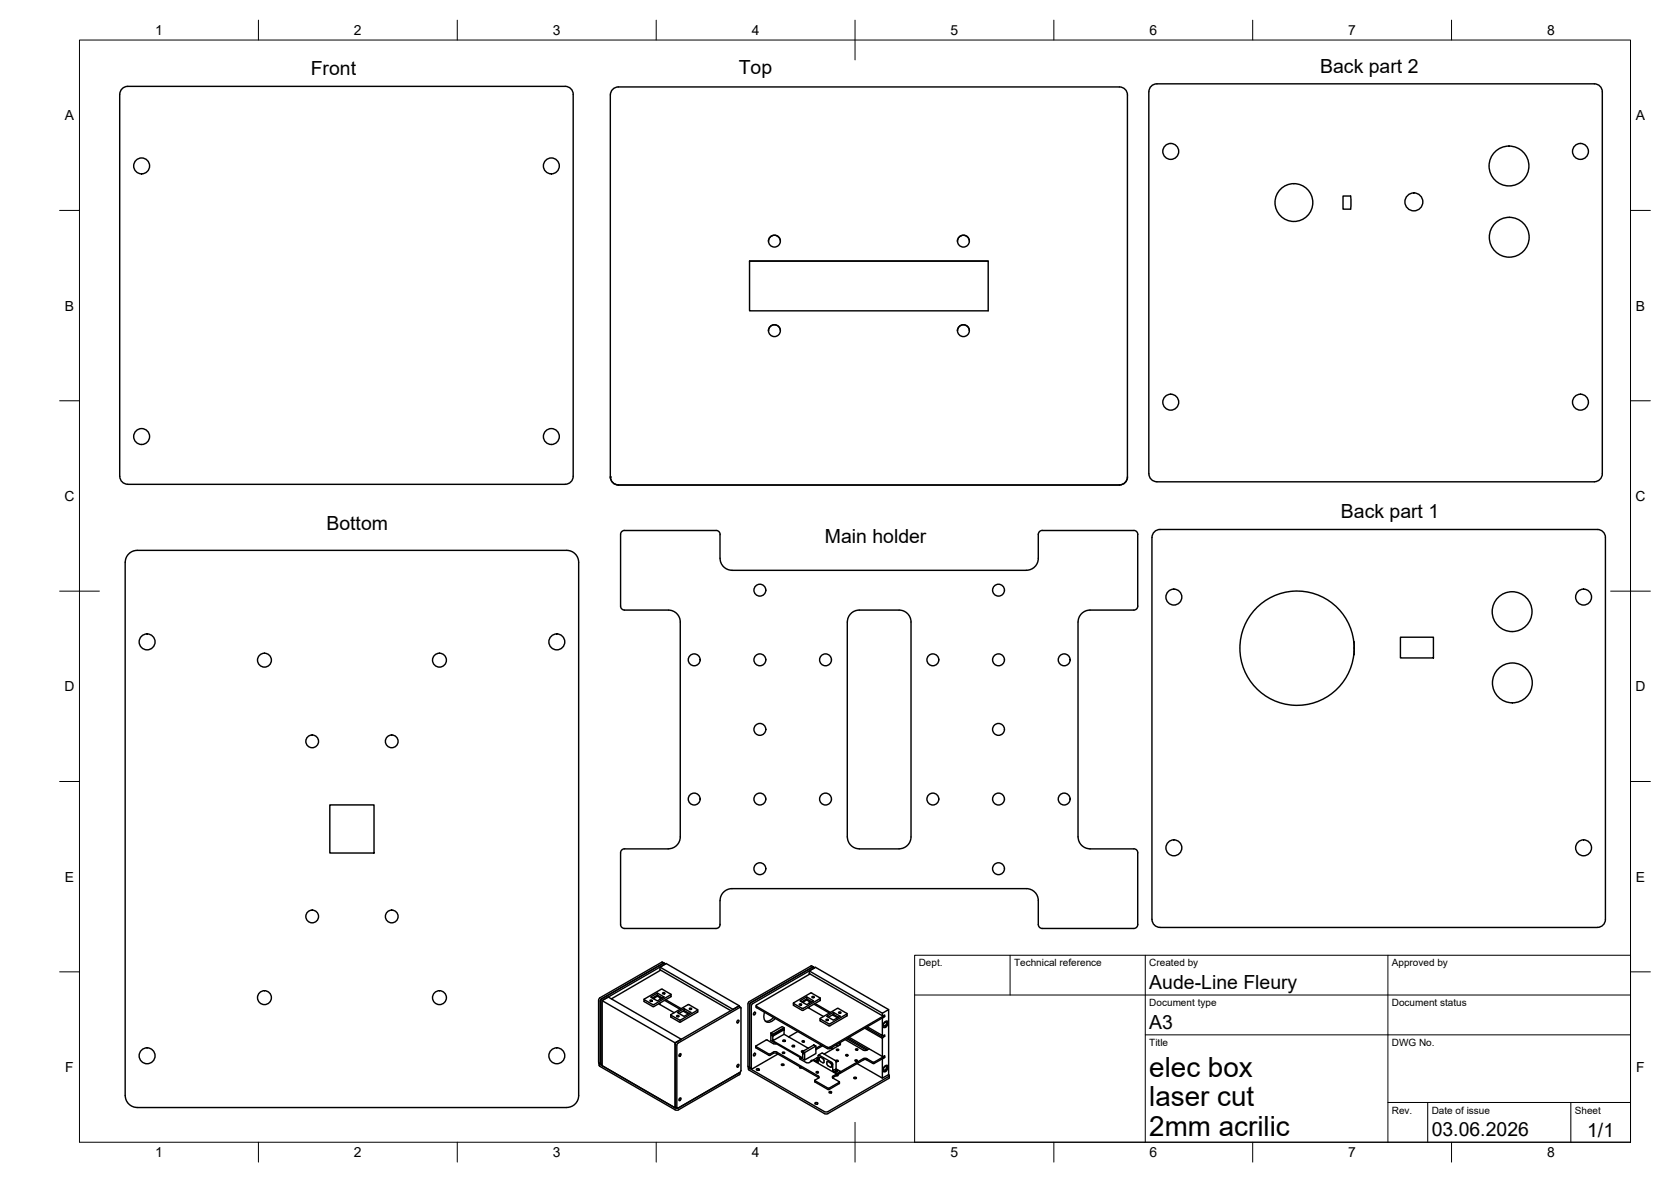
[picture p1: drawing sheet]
<svg xmlns="http://www.w3.org/2000/svg" width="420mm" height="297mm" viewBox="0 0 420 297" stroke-linecap="round" stroke-linejoin="round" font-family="sans-serif">
<!-- layer: Visible -->
<g fill="none" stroke="#000" stroke-width=".36">
<path d="M30.7 22.3l.9-.5 .5-.1h110a2 2 0 0 1 2 2v96a2 2 0 0 1-2 2h-110a2.04 2.04 0 0 1-2-2v-96l.1-.5zM153.5 23.9v96M153.5 23.9a2 2 0 0 1 2-2h126a2 2 0 0 1 2 2M283.5 23.9v96a2.04 2.04 0 0 1-2 2h-126a2 2 0 0 1-2-2M288.9 23.1v96M288.9 23.1a2 2 0 0 1 2-2h110a2 2 0 0 1 2 2v96a2 2 0 0 1-2 2h-110a2.04 2.04 0 0 1-2-2M339.6 49.3h-1.9v3.3h1.9M339.6 49.3v3.3M188.5 65.6h60v12.5h-60zM188.5 65.6h60M193.2 60.6a1.49 1.49 0 0 1 1.5-1.5 1.49 1.49 0 0 1 1.5 1.5M240.7 60.6a1.49 1.49 0 0 1 1.5-1.5 1.49 1.49 0 0 1 1.5 1.5"/>
<path d="M193.2 83.1a1.49 1.49 0 0 1 1.5-1.5 1.49 1.49 0 0 1 1.5 1.5M240.7 83.1a1.49 1.49 0 0 1 1.5-1.5 1.49 1.49 0 0 1 1.5 1.5M156 134.3v18a1.01 1.01 0 0 0 1 1h11.1a2.99 2.99 0 0 1 2.9 3v54a2.99 2.99 0 0 1-2.9 3M157 133.3h23M157 133.3a1.01 1.01 0 0 0-1 1M180.1 133.3a1.01 1.01 0 0 1 1 1M181 134.3l.1 6a2.99 2.99 0 0 0 3 3h74M261.1 134.3v6a2.99 2.99 0 0 1-3 3M262.1 133.3h23M262.1 133.3a1.01 1.01 0 0 0-1 1M285.1 133.3a1.01 1.01 0 0 1 1 1M286.1 134.3v18a1.01 1.01 0 0 1-1 1h-11a2.99 2.99 0 0 0-3 3v54a3 3 0 0 0 3 3"/>
<path d="M340.4 161.3v3.3M340.4 161.2v3.3M340.4 161.2a14.4 14.4 0 0 0-21.9-10.5 14.4 14.4 0 0 0 0 24.3 14.4 14.4 0 0 0 21.9-10.5M352.1 160.1h8.3v5.2h-8.3zM82.9 202.3h11.1v12.1h-11.1zM157 213.3h11M157 213.3a1.01 1.01 0 0 0-1 1v18a1.01 1.01 0 0 0 1 1h23.1a.97 .97 0 0 0 .9-1l.1-6a2.99 2.99 0 0 1 3-3h74M216 213.3h10.1M226.1 213.3a2.99 2.99 0 0 0 3-3v-54a2.99 2.99 0 0 0-3-3h-10.1a2.99 2.99 0 0 0-2.9 3l-.1 54a3 3 0 0 0 3.1 3M274.1 213.3h11M285.1 213.3a.97 .97 0 0 1 1 1v18a1.01 1.01 0 0 1-1 1h-23a1.01 1.01 0 0 1-1-1v-6a2.99 2.99 0 0 0-3-3M291.7 233.1h110"/>
<path d="M291.7 233.1a2 2 0 0 1-2-2l-.1-96a2.04 2.04 0 0 1 2.1-2h110a2 2 0 0 1 2 2v96a2 2 0 0 1-2 2M150.5 251.3v15.7M150.9 251.5v15.7M151.2 251l-.2 .5M151.4 251.8v15.7M151.4 251.4l18.4 10.7M161.9 251.1l.1 .6 2.1 1.2h.3M163.5 251.4l.5 .1-.4 .2-.2-.2zM164.4 252.4l-.3 .1-2.2-1.4 4.5-2.5 2.3 1.3-4.3 2.6M164.6 250.7l-.2 .3M165.3 249.6l-1.7 1 1.7 .9 1.7-.9-1.7-1v.7l-1 .6M165.3 250.3l1 .6"/>
<path d="M165.6 252.3l3.9 2.2M165.9 243l18.4 10.7 1.6-.9v.1M165.9 250.7v.5M165.9 252.1v.3M166.1 243.8l-12.4 7.2M166.6 250.8l-1.3-.7-1.3 .7M166.6 241.8l.7 .4M166.6 241.8l-15.8 9-.3 .5M166.7 249.5l.5 .1-.4 .2-.2-.2zM166.8 242.1l-15.6 8.9M167 242l-.2 .1M167.1 251.4l3.9 2.2"/>
<path d="M167.2 242.3l-15.5 9M167.4 251.2l3.9 2.3M168.7 249.9v.5M168.7 250.4l-4.3 2.5M170.2 255.2l.5 .2-.4 .1-.2-.1zM170.7 254.7l1.3-.8 1.3 .8M171.8 254.1l1.2 .7M172 253.5l-1.7 .9 1.7 1 1.7-1-1.7-.9v.4M173 252.5l-4.3 2.5v.1M173.2 252.5l2.3 1.3-4.5 2.6-2.3-1.3M173.3 252.5h-.3M173.4 253.4l.5 .1-.4 .2-.2-.2z"/>
<path d="M175.4 254.4l-4.4 2.5-2.3-1.3v-.6M175.4 253.8v.6M185.4 256.5l.3-.2 .1 .2-.4 .6-.1-.2zM185.6 252.9l-15.6 9M185.6 252.9l.6 .2M185.9 252.8l-18.4-10.7-1.6 .9v.7l17.9 10.3M186 253.2l-15.7 9.1-.1 .3v15.7M186 253.2l.3 .1v15.7l-.3 1-15.4 8.9h-.8l-19-10.9M188.5 252.5l.1 15.8M188.9 252.7v15.7M189.6 254.5l.2-.1 .2 .2-.4 .5-.2-.2zM190.1 252.7l.1 .5 17.9 10.3h.5"/>
<path d="M192.2 254.4l-.1 .5a1.41 1.41 0 0 0 .6 1.9 1.41 1.41 0 0 0 1.8-.5l.4-.4M193.8 259.6v1.9l8.5 4.9M194.3 259.9v.2M194.5 255.7l-.4 .4a1.91 1.91 0 0 1-1.6 .5M197.1 258.8l-.2-.2-2.8 1.7v-.3l.2 .1 2.8-1.6v-.2l-2.8 1.6-.5-.3M197.1 258.3l-.4-.3-2.9 1.6M197.1 259.9l6.1 3.5M199.5 252.1l.1 .6M199.6 252.7l2.1 1.2M200.6 259.2l-2.3 1.4M201 252.3l.6 .1-.4 .2-.2-.2zM202.2 251.7l-.2 .3"/>
<path d="M202.8 250.5l-1.7 1 1.7 1 1.7-1-1.7-1v.8l-1 .6M202.8 251.3l1.1 .6M203.2 253.2l3.9 2.2M203.5 251.7v.4M203.5 253v.4M203.5 244l18.4 10.6M203.7 244.8l-13.5 7.8-.1 .2 18 10.4h.5M204.1 249.6l2.1 1.2M204.1 249.6h-.3l-4.3 2.5 2.3 1.3 4.4-2.5v-.1M204.1 251.7l-1.3-.7-1.2 .8M204.2 250.4l.5 .2-.3 .1-.3-.1zM204.5 243l-.6-.2-15.7 9.1-.1 .3v15.7l.5 .5"/>
<path d="M204.5 243l.4 .2M204.5 243l-15.7 9-.3 .5M204.6 252.3l3.9 2.3M204.8 243.3l-15.6 8.9-.3 .5M204.9 252.2l3.9 2.2M206.2 256v.5M206.2 256.5l.1 .1M206.2 250.9v.5l-4.2 2.5h-.3M206.3 255.9v.2M207.8 256.2l.5 .1-.4 .2-.2-.2zM208.3 255.6l1.2-.7 1.3 .7M209.3 255l1.3 .8"/>
<path d="M209.5 254.4l-1.6 1 1.6 1 1.8-1-1.8-1v.5M210.8 253.4l2.2 1.3-4.5 2.6-2.2-1.2M210.8 253.4h-.3l-4.2 2.5M210.9 254.3l.6 .2-.4 .1-.3-.1zM212.9 255.3l-4.4 2.5-2.2-1.2M213 254.7l-.1 .6M217.4 258.4l4.5 2.5v4.6M217.7 258.2l4.3 2.5M221.7 255.9l.2 4.3-3.8-2.2M221.9 256l.6-.5v-.4l-.6 .2v-.7l1.5-.9v16.4l-1.5 .8M222.2 255.3l.1-.1v.3M222.2 255.6l-13.6 7.9"/>
<path d="M222.2 255.3l-13.6 7.9M222.3 255.4l.2 .1M222.3 257.1l.4-.3 .2 .3-.2 .5-.4 .2-.2-.2zM222.4 256.9l.7-.3a1.04 1.04 0 0 1-.9 1.6 .9 .9 0 0 1 .2-1.3zM223 256.6a1.12 1.12 0 0 1-.9 1.6M223.4 253.7l-18.4-10.6-1.5 .9v.7l18.4 10.6M34.5 278.3h108M34.5 278.3a3 3 0 0 1-3-3v-134a2.99 2.99 0 0 1 3-3h108a2.99 2.99 0 0 1 3 3v134a2.99 2.99 0 0 1-3 3M150.5 267l.9 .6M150.6 267.2l.2 .7M150.6 267.2l.2 .3 19 10.9 .5 .1M151 267.2l.1 .2"/>
<path d="M151.4 267.8v-16.4l1.5-.8 18.4 10.6-1.5 .9v16.3l.1-.1M170 261.9l-.2 .5v15.7l.5 .4M170.8 264.9l.3-.1 .1 .2-.4 .5-.1-.2zM170.8 276l.3-.1 .1 .2-.4 .5-.1-.2zM185.4 267.6l.3-.1 .1 .2-.4 .5-.1-.2zM186 269.5l-15.5 9-.3-.2M188.2 268.2l.1 .7 19 11h.9M188.2 268.1l.1 .3 19 10.9h.9M188.6 268.4l.4 .2M189.6 264.8l.2-.1 .2 .2-.4 .5-.2-.2zM190 262.9l.1 .4 3.2 1.9 1.2-.5M190.1 262.8v.2l3.2 1.9 1.2-.5"/>
<path d="M190.2 268.7l.5-.1 .2 .2-.4 .2zM194.1 260.3l.2 .1M194.3 260.4l2.8-1.6v1.1l-2.8 1.6zM194.3 261.5l7.5 4.4v-1.2M194.5 262.3l-1.7-1-2.7 1.6M194.5 262.3h.7M194.5 264.4h.8l10.5 6 .2 .4-1.1 .8M194.5 264.7h.8l10.5 6.1M195.6 264.9l-6.4 3.7-.3-.2M196.6 267.4h.3l.2 .2-.4 .2-.3-.2zM196.8 264.4l.5 .2-.4 .1-.2-.1zM196.9 261.6l.5 .1h-.5"/>
<path d="M196.9 264.7h.2M196.9 261.4l.3-.1 .3 .2-.4 .2-.3-.2zM199.2 263h.5M199.3 262.7h.3l.2 .2-.4 .2-.2-.2zM201.2 268.1l-.1 .3h.5M201.2 265.7l-.1 .2 .2 .3M201.3 266.2l1.7 .9 .5-.1 1.1-.6M201.5 265.9l-.3 .2M201.6 264.3h.2l-.2 .1M201.7 261.6l.6 .1-.4 .2-.2-.2zM201.8 264.2l2.8-1.6 .5 .3-2.8 1.6zM201.8 264.2l.3 .7-.3-.2 .3-.1"/>
<path d="M201.9 261.8h.2M202.1 264.1h-.6l.3 .3M204.4 266.5h-.4v.2M204.9 271.5v.4M204.9 277.2l.5-.1 .2 .2-.4 .2zM204.9 271.9l3.3 1.9M205.1 262.9v1.9l-2.8 1.6v-1.9M205.3 269.3l.5 .1-.4 .2-.2-.2zM205.4 269.6h.2M205.7 265.3v1.7l-1.1-.7v.3l5.9 3.4v-.2l-1.1-.7M205.7 265.8l-.2 .1M205.7 266l-.3-.2-.8 .5"/>
<path d="M205.7 266.2l-.4 .2 .4 .2M205.7 266.5h-.3M205.7 266.5l-.3 .1M205.8 270.8h.1M206 265.2l3.3 1.9 .1 2 .8-.5v-1.6M206 265.2l-.3 .1M206.3 266.7l.6 .4M206.3 265.7l.6 .3M206.3 265.7h-.3v.5l.3 .5M206.5 262.6l-1.4 .9M206.6 264.7l-.8 .5M206.7 264.7h.1"/>
<path d="M206.8 262.8l-1.7 1M206.8 264.7l3.2 1.8 .2 .5M207.1 266.2l-.2-.2 .3 .9M207.2 266.9l-.3 .2M207.9 266.9l.1 .8 .8 .5 .3-.2M207.9 266.9l.1-.2 .8 .4M208.2 273.8h.3M208.5 274.3h.4l.2 .2-.4 .2-.3-.2zM208.8 263.4l.5 .3M208.8 267.1l.3 .5M208.9 267.1l.1 .2M209.1 263.2l.5 .3"/>
<path d="M209.1 267.6v.4M209.5 270.8h-.2M210.1 269.2h.5M210.1 269l.3-.1 .3 .2-.5 .2-.2-.2zM210.2 262.6l.5 .3M210.2 268.6l1.2 .7-.9 .5M210.2 266.5l.6 .1-.4 .2-.3-.2zM210.3 266.8h.3M210.4 269.9l-.9 .5-.2 .4 1.8 1.1-2.6 1.6-3.6-1.9M210.4 263.7l.5 .1-.4 .2-.2-.2zM210.5 264h.2M210.7 270.1v.2h-.5"/>
<path d="M210.8 262.2l.5 .3M211.1 271.9l-.1 .4-2.5 1.5M211.1 262.1h.1M211.2 262.6l-4 2.3M211.2 262.1l.1 .1-.1 .4M211.4 269.3v.2l-.9 .5M212.5 261.2l4.6 2.7M212.7 265l.5 .2-.4 .1-.2-.1zM212.8 265.3h.2M212.9 261l5 2.9M213.2 260.9l5 2.9M213.5 260.7l8.5 4.9 .5-.3v.4l-.6 .5-.2-.1"/>
<path d="M214.8 270.7h.3l.2 .2-.4 .2-.2-.2zM215 266.4l.6 .1-.4 .2-.3-.2zM215.2 266.7h.2M215.2 263.6l.5 .1-.4 .2-.2-.2zM215.3 263.9h.2M217.1 266l-5.7 3.3M217.1 266.4l-7.7 4.4M217.1 266h.8l1.6 .9M217.1 266.3h.8l1.6 1M217.1 263.9h.8M218.5 263.6l-.6 .3M219.5 267.2h.3"/>
<path d="M219.5 266.9h.3M221.9 266.2v4.7l-6.4-3.6M221.9 260.2l.6-.1v.3l-.6 .5M222.1 260.2l.4 .2M222.3 268.2l.4-.2 .2 .2-.2 .5-.4 .2-.2-.2zM222.4 265.4l-.1 .4-2.5 1.5M222.4 265.6l.1 .1M222.4 265.4l-2.6 1.5M222.4 268l.7-.2a1.04 1.04 0 0 1-.9 1.5 .9 .9 0 0 1 .2-1.3zM223 267.7a1.12 1.12 0 0 1-.9 1.6M223.4 270.5l-15.2 8.9M223.4 271l-15.2 8.9"/>
<path d="M223.4 270l.2 .2-.2 .3M223.6 270.3v.5M223.6 270.8l-.2 .2"/>
<circle cx="294.4" cy="38.1" r="2"/>
<circle cx="397.4" cy="38.1" r="2"/>
<circle cx="35.6" cy="41.7" r="2"/>
<circle cx="138.6" cy="41.7" r="2"/>
<circle cx="325.3" cy="50.9" r="4.8"/>
<circle cx="355.5" cy="50.7" r="2.25"/>
<circle cx="379.4" cy="41.7" r="5"/>
<circle cx="379.5" cy="59.6" r="5"/>
<circle cx="194.7" cy="60.6" r="1.49"/>
<circle cx="242.2" cy="60.6" r="1.49"/>
<circle cx="194.7" cy="83.1" r="1.49"/>
<circle cx="242.2" cy="83.1" r="1.49"/>
<circle cx="35.6" cy="109.7" r="2"/>
<circle cx="138.6" cy="109.7" r="2"/>
<circle cx="294.4" cy="101.1" r="2"/>
<circle cx="397.4" cy="101.1" r="2"/>
<circle cx="191.1" cy="148.3" r="1.49"/>
<circle cx="251.1" cy="148.3" r="1.49"/>
<circle cx="295.2" cy="150" r="2"/>
<circle cx="380.2" cy="153.7" r="5"/>
<circle cx="398.2" cy="150" r="2"/>
<circle cx="37" cy="161.3" r="2"/>
<circle cx="66.5" cy="165.9" r="1.75"/>
<circle cx="110.5" cy="165.9" r="1.75"/>
<circle cx="140" cy="161.3" r="2"/>
<circle cx="174.6" cy="165.8" r="1.49"/>
<circle cx="191.1" cy="165.8" r="1.49"/>
<circle cx="207.6" cy="165.8" r="1.49"/>
<circle cx="234.6" cy="165.8" r="1.49"/>
<circle cx="251.1" cy="165.8" r="1.49"/>
<circle cx="267.6" cy="165.8" r="1.49"/>
<circle cx="380.3" cy="171.6" r="5"/>
<circle cx="78.5" cy="186.3" r="1.6"/>
<circle cx="98.5" cy="186.3" r="1.6"/>
<circle cx="191.1" cy="183.3" r="1.49"/>
<circle cx="251.1" cy="183.3" r="1.49"/>
<circle cx="174.6" cy="200.8" r="1.49"/>
<circle cx="191.1" cy="200.8" r="1.49"/>
<circle cx="191.1" cy="218.3" r="1.49"/>
<circle cx="207.6" cy="200.8" r="1.49"/>
<circle cx="234.6" cy="200.8" r="1.49"/>
<circle cx="251.1" cy="218.3" r="1.49"/>
<circle cx="251.1" cy="200.8" r="1.49"/>
<circle cx="267.6" cy="200.8" r="1.49"/>
<circle cx="295.2" cy="213.1" r="2"/>
<circle cx="398.2" cy="213.1" r="2"/>
<circle cx="78.5" cy="230.3" r="1.6"/>
<circle cx="98.5" cy="230.3" r="1.6"/>
<circle cx="66.5" cy="250.7" r="1.75"/>
<circle cx="110.5" cy="250.7" r="1.75"/>
<circle cx="37" cy="265.3" r="2"/>
<circle cx="140" cy="265.3" r="2"/>
</g>
<circle cx="153.5" cy="119.9" r=".18" fill="#000"/>
<!-- layer: TITLEBLOCK -->
<path d="M230 240.1h180v46.9h-180zM230 250h180M254 240.1v9.9M288 240.1v46.9M349 240.1v46.9M288 260.1h122M349 277.1h61M359 277.1v9.9M395 277.1v9.9" fill="none" stroke="#000" stroke-width=".25"/>
<!-- layer: BORDER -->
<g fill="none" stroke="#000" stroke-width=".25">
<path d="M20 10.1h390v276.9h-390zM65 5.1v5M115 5.1v5M165 5.1v5M215 5.1v10M265 5.1v5M315 5.1v5M365 5.1v5M15 52.9h5M410 52.9h5M15 100.7h5M410 100.7h5"/>
<path d="M15 148.6h10M405 148.6h10M15 196.4h5M410 196.4h5M15 244.2h5M410 244.2h5M65 287v5M115 287v5M165 287v5M215 282.1v9.9M265 287v5M315 287v5"/>
<path d="M365 287v5"/>
</g>
<g font-size="7">
<text x="289" y="270.6">elec box</text>
<text x="289" y="278.1">laser cut</text>
<text x="289" y="285.5">2mm acrilic</text>
</g>
<g font-size="4.9">
<text x="78.1" y="18.8">Front</text>
<text x="185.8" y="18.6">Top</text>
<text x="332" y="18.3">Back part 2</text>
<text x="337.2" y="130.1">Back part 1</text>
<text x="82.1" y="133.2">Bottom</text>
<text x="207.4" y="136.6">Main holder</text>
<text x="289" y="248.5">Aude-Line Fleury</text>
<text x="289" y="258.6">A3</text>
<text x="360" y="285.5">03.06.2026</text>
<text x="399.1" y="285.7">1/1</text>
</g>
<g font-size="3.5">
<text x="39" y="8.8">1</text>
<text x="89" y="8.8">2</text>
<text x="139" y="8.8">3</text>
<text x="189" y="8.8">4</text>
<text x="239" y="8.8">5</text>
<text x="289" y="8.8">6</text>
<text x="339" y="8.8">7</text>
<text x="389" y="8.8">8</text>
<text x="16.3" y="30.2">A</text>
<text x="411.3" y="30.2">A</text>
<text x="16.3" y="78">B</text>
<text x="411.3" y="78">B</text>
<text x="16.2" y="125.9">C</text>
<text x="411.2" y="125.9">C</text>
<text x="16.2" y="173.7">D</text>
<text x="411.2" y="173.7">D</text>
<text x="16.3" y="221.6">E</text>
<text x="411.3" y="221.6">E</text>
<text x="16.4" y="269.4">F</text>
<text x="411.4" y="269.4">F</text>
<text x="39" y="290.8">1</text>
<text x="89" y="290.8">2</text>
<text x="139" y="290.8">3</text>
<text x="189" y="290.8">4</text>
<text x="239" y="290.8">5</text>
<text x="289" y="290.8">6</text>
<text x="339" y="290.8">7</text>
<text x="389" y="290.8">8</text>
</g>
<g font-size="2.5">
<text x="231" y="242.9">Dept.</text>
<text x="255" y="242.9">Technical reference</text>
<text x="289" y="242.9">Created by</text>
<text x="350" y="242.9">Approved by</text>
<text x="289" y="252.8">Document type</text>
<text x="350" y="252.8">Document status</text>
<text x="289" y="262.9">Title</text>
<text x="350" y="262.9">DWG No.</text>
<text x="350" y="279.9">Rev.</text>
<text x="360" y="279.9">Date of issue</text>
<text x="396" y="279.9">Sheet</text>
</g>
</svg>
